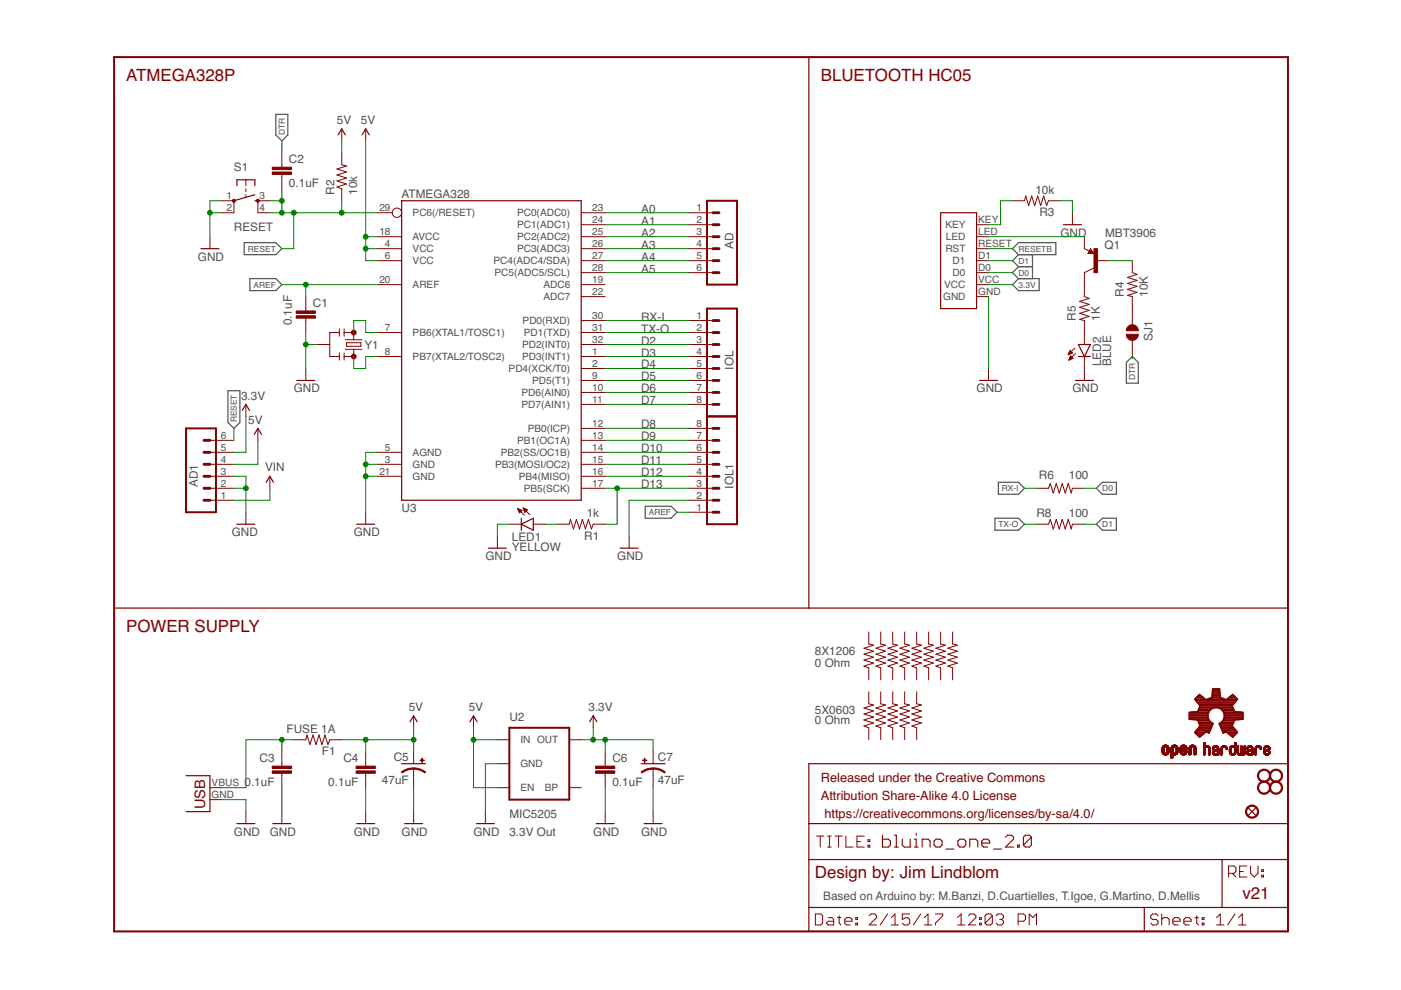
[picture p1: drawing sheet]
<svg xmlns="http://www.w3.org/2000/svg" width="297mm" height="210mm" viewBox="0 0 297 210" stroke-linecap="round" stroke-linejoin="round" font-family="sans-serif">
<g fill="none" stroke="#505050" stroke-width=".25">
<path d="M58.5 24.2h2.5v4.4l-1.2 1.3-1.3-1.3zM51.8 51.5h6.7l1.3 1.2-1.3 1.3h-6.7zM53 59.1h5.5l1.3 1.2-1.3 1.3h-5.5zM214.7 52.7l1.2-1.2h8v2.5h-8zM215.9 56.5l-1.2 1.3 1.2 1.3M215.9 56.5h3M215.9 54l-1.2 1.3 1.2 1.2M218.9 54v5.1M214.7 60.3l1.2-1.2h4.4v2.5h-4.4zM240.1 75.6l1.2 1.3v4.3h-2.5v-4.3zM48.3 82.8h2.6v6.8l-1.3 1.2-1.3-1.2zM136.8 107.3h5.5l1.3 1.3-1.3 1.3h-5.5z"/>
<path d="M210.9 109.9h5l1.3 1.2-1.3 1.3h-5zM211.7 102.3h4.2l1.3 1.2-1.3 1.3h-4.2zM232.5 103.5l1.2-1.2h3v2.5h-3zM232.5 111.1l1.2-1.2h3v2.5h-3z"/>
</g>
<g fill="none" stroke="#800000" stroke-width=".25">
<path d="M171.5 12.1v116.8M50.2 39.4v-1.3h3.8v1.3M71.7 28.6l.8-1.3 .7 1.3M76.8 28.6l.7-1.3 .8 1.3M42.6 52.7h3.8M54 42.6h.7M54 41.3l-4.4 1.3M85.2 42.6h38v63.5h-38zM199.4 45.1h7.7v20.3h-7.7zM225.5 47.6h3.8M228.6 73h2.6l-1.3 2.6zM228.6 75.6h2.6"/>
<path d="M51.4 87l.7-1.3 .8 1.3M53.9 92.1l.8-1.3 .7 1.3M62.9 80.7h3.8M207.7 80.7h3.8M228 80.7h3.8M50.2 111.1h3.8M56.5 102.3l.7-1.3 .8 1.3M75.6 111.1h3.8M103.5 116.2h3.9M110.5 111.1l2.6-1.2v2.5zM110.5 109.9v2.5M131.5 116.2h3.8"/>
<path d="M24.2 128.9h248.9M86.9 153l.8-1.2 .8 1.2M99.6 153l.8-1.2 .8 1.2M125 153l.8-1.2 .7 1.2M39.4 164.5h5.1v7.6h-5.1M50.2 174.6h3.8M57.8 174.6h3.9M75.6 174.6h3.8M85.2 161.9h5M85.8 174.6h3.8M101 174.6h3.8M126.4 174.6h3.8"/>
<path d="M135.9 161.9h5.1M136.6 174.6h3.8M171.5 161.9h101.6v35.6h-101.6zM171.5 174.6h101.6M264.7 171.3l1.5 1.5M266.2 171.3l-1.5 1.5M171.5 182.2h101.6M171.5 192.4h101.6M242.6 192.4v5.1M259.1 182.2v10.2"/>
</g>
<path d="M24.2 12.1h248.9v185.4h-248.9zM149.9 42.6h6.4v17.7h-6.4zM149.9 65.4h6.4v45.7h-6.4zM39.4 90.8h6.4v17.8h-6.4zM149.9 88.3h6.4M108 154.3h12.7v15.2h-12.7z" fill="none" stroke="#800000" stroke-width=".42"/>
<g fill="none" stroke="#800000" stroke-width=".61">
<path d="M151.2 50.2h1.2M151.2 47.6h1.2M151.2 45.1h1.2M151.2 55.3h1.2M151.2 52.7h1.2M151.2 57.8h1.2M151.2 73h1.2M151.2 70.5h1.2M151.2 68h1.2M151.2 78.1h1.2M151.2 75.6h1.2M43.2 95.9h1.3"/>
<path d="M43.2 98.4h1.3M43.2 93.4h1.3M151.2 80.7h1.2M151.2 83.2h1.2M151.2 85.7h1.2M151.2 95.9h1.2M151.2 98.4h1.2M151.2 93.4h1.2M151.2 90.8h1.2M43.2 101h1.3M43.2 103.5h1.3M43.2 106.1h1.3"/>
<path d="M151.2 101h1.2M151.2 103.5h1.2M151.2 106.1h1.2M151.2 108.6h1.2"/>
</g>
<g fill="none" stroke="#800000" stroke-width=".21">
<path d="M52.1 38.1v1.3M59.8 32.4v3.1M59.8 37v3M72.5 32.4v2.5l1 .3-2.1 .6 2.1 .7-2.1 .6 2.1 .6-2.1 .7 2.1 .6-2.1 .6 1.1 .4v2.6M72.5 27.3v2.6M77.5 27.3v2.6M44.5 50.2v2.5M47.1 42.6h2.5v2.5h-2.5M52.1 40v.7M52.1 41.3v.6M57.2 42.6h-2.5v2.5h2.5M80.1 45.1h3.1"/>
<path d="M80.1 50.2h5.1M80.1 52.7h5.1M80.1 55.3h5.1M123.2 45.1h5.1M123.2 47.6h5.1M123.2 50.2h5.1M123.2 52.7h5.1M123.2 55.3h5.1M123.2 57.8h5.1M146.1 45.1h5.1M146.1 47.6h5.1M146.1 50.2h5.1"/>
<path d="M146.1 52.7h5.1M146.1 55.3h5.1M146.1 57.8h5.1M207.1 47.6h2.5M207.1 50.2h2.5M207.1 52.7h2.5M207.1 55.3h2.5M207.1 57.8h2.5M214.7 42.6h2.5l.3-1 .6 2 .6-2 .7 2 .6-2 .6 2 .7-2 .6 2 .4-1h2.5M227.4 45.1v2.5M229.9 50.2v2.5l2 1M231.2 52.7l.7 1h-1.2z"/>
<path d="M231.2 53l-.3 .6M231.3 53.1l-.2 .5M231.4 53.2l-.2 .4M231.5 53.4l-.1 .2M231.6 53.5v.1M231.9 56.8l-2 1v5.1l1 .4-2 .6 2 .6-2 .7 2 .6-2 .6 2 .7-2 .6 1 .3v5M232.5 55.3h2.5M240.1 55.3v2.5l1 .4-2 .6 2 .7-2 .6 2 .6-2 .7 2 .6-2 .6 1 .3v6M64.8 62.9v3M64.8 67.5v3M64.8 78.1v2.6M67.4 73h2.5"/>
<path d="M71.9 70.5h-2v5.1h2M71.9 69.7v1.6M71.9 74.8v1.5M73 70.5h2v1.5M73 69.7v1.6M73 74.8v1.5M73.2 74.1h3.6M73.2 72h3.6M73.5 72.7h3v.7h-3zM75 74.1v1.5h-2M80.1 70.5h5.1M80.1 75.6h5.1"/>
<path d="M80.1 60.3h5.1M123.2 68h5.1M123.2 70.5h5.1M123.2 73h5.1M123.2 75.6h5.1M123.2 78.1h5.1M123.2 60.3h5.1M123.2 62.9h5.1M146.1 68h5.1M146.1 70.5h5.1M146.1 73h5.1M146.1 75.6h5.1"/>
<path d="M146.1 78.1h5.1M207.1 60.3h2.5M207.1 62.9h2.5M209.6 78.1v2.6M226.5 75.2h.1M226.5 75.1h.3M226.6 74.9h.5M226.7 74.8h.7M226.7 76.3h.1M226.7 74.7h.5M226.7 76.1h.4M226.7 76h.7"/>
<path d="M226.8 74.6h.3M226.8 74.4h.2M226.8 75.9h.6M226.8 75.8h.5M226.9 74.3l-.4 .9M226.9 74.3l.5 .5-.9 .4M226.9 74.3h.1M226.9 75.6h.3M226.9 75.5h.2M227 75.5l.5 .5-.9 .3zM227.9 73.8l-1.4 1.4M228 75l-1.4 1.3"/>
<path d="M229.9 75.6v5.1M240.1 72.2v3.4M44.5 98.4h5.1M44.5 95.9h5.1M44.5 93.4h5.1M52.1 85.7v2.6M54.7 90.8v2.6M80.1 98.4h5.1M80.1 95.9h5.1M123.2 80.7h5.1M123.2 83.2h5.1M123.2 85.7h5.1"/>
<path d="M123.2 98.4h5.1M123.2 95.9h5.1M123.2 93.4h5.1M123.2 90.8h5.1M146.1 80.7h5.1M146.1 83.2h5.1M146.1 85.7h5.1M146.1 98.4h5.1M146.1 95.9h5.1M146.1 93.4h5.1M146.1 90.8h5.1M44.5 103.5h5.1"/>
<path d="M44.5 101h5.1M44.5 106.1h5.1M52.1 108.6v2.5M57.2 101v2.5M77.5 108.6v2.5M80.1 101h5.1M105.5 113.7v2.5M108 111.1h2.5M109.8 107.8l1.4 1.4M109.8 107.8l.9 .4M109.8 107.8l.4 .9M109.8 107.9h.1"/>
<path d="M109.8 108h.3M109.9 108.1h.5M109.9 108.2h.8M110 108.4h.6M110 108.5h.4M110.1 108.6h.2M110.2 108.7h.1M110.7 108.2l-.5 .5M110.9 107.7l1.4 1.4M110.9 107.7l.9 .4M110.9 107.7l.4 .9M110.9 107.7h.1"/>
<path d="M111 107.9h.3M111 108h.5M111.1 108.1h.7M111.1 108.2h.6M111.2 108.4h.4M111.3 108.5h.1M111.3 108.6h.1M111.8 108.1l-.5 .5M113.1 111.1h2.5M118.2 111.1h2.5l.2-1 .7 2.1 .6-2.1 .7 2.1 .6-2.1 .6 2.1 .7-2.1 .6 2.1 .4-1.1h2.5M123.2 103.5h5.1M123.2 101h5.1"/>
<path d="M133.4 113.7v2.5M146.1 103.5h5.1M146.1 101h5.1M146.1 108.6h5.1M146.1 106.1h5.1M219.8 111.1h2.5l.4-1 .6 2.1 .6-2.1 .7 2.1 .6-2.1 .6 2.1 .7-2.1 .6 2.1 .3-1.1h2.5M219.8 103.5h2.5l.4-1 .6 2 .6-2 .7 2 .6-2 .6 2 .7-2 .6 2 .3-1h2.5M184.2 134v2.5l1 .3-2 .6 2 .7-2 .6 2 .6-2 .7 2 .6-2 .6 1 .4v2.5M186.7 134v2.5l1 .3-2 .6 2 .7-2 .6 2 .6-2 .7 2 .6-2 .6 1 .4v2.5M189.3 134v2.5l1 .3-2 .6 2 .7-2 .6 2 .6-2 .7 2 .6-2 .6 1 .4v2.5M191.8 134v2.5l1 .3-2 .6 2 .7-2 .6 2 .6-2 .7 2 .6-2 .6 1 .4v2.5M194.4 134v2.5l1 .3-2.1 .6 2.1 .7-2.1 .6 2.1 .6-2.1 .7 2.1 .6-2.1 .6 1.1 .4v2.5"/>
<path d="M196.9 134v2.5l1 .3-2 .6 2 .7-2 .6 2 .6-2 .7 2 .6-2 .6 1 .4v2.5M199.4 134v2.5l1 .3-2 .6 2 .7-2 .6 2 .6-2 .7 2 .6-2 .6 1 .4v2.5M202 134v2.5l1 .3-2 .6 2 .7-2 .6 2 .6-2 .7 2 .6-2 .6 1 .4v2.5M59.8 159.4v3M62.3 156.8h2.5l.3-1 .6 2.1 .7-2.1 .6 2.1 .6-2.1 .7 2.1 .6-2.1 .6 2.1 .4-1.1h2.6M77.5 159.4v3M87.7 151.8v2.5M87.7 159.4v2.5M100.4 151.8v2.5M105.5 156.8h2.5M120.7 156.8h2.5M125.8 151.8v2.5"/>
<path d="M128.3 159.4v3M138.5 159.4v2.5M184.2 146.7v2.5l1 .3-2 .6 2 .6-2 .7 2 .6-2 .7 2 .6-2 .6 1 .4v2.5M186.7 146.7v2.5l1 .3-2 .6 2 .6-2 .7 2 .6-2 .7 2 .6-2 .6 1 .4v2.5M189.3 146.7v2.5l1 .3-2 .6 2 .6-2 .7 2 .6-2 .7 2 .6-2 .6 1 .4v2.5M191.8 146.7v2.5l1 .3-2 .6 2 .6-2 .7 2 .6-2 .7 2 .6-2 .6 1 .4v2.5M194.4 146.7v2.5l1 .3-2.1 .6 2.1 .6-2.1 .7 2.1 .6-2.1 .7 2.1 .6-2.1 .6 1.1 .4v2.5M246.4 159.4h.4M246.4 159.3h.4M246.4 159.2h.4M246.4 159.1h.4M246.4 159h.4"/>
<path d="M246.4 158.9h.4M246.4 158.8h.4M246.4 158.7h.4M246.4 159.6h.5M246.4 159.5l.4 .1M246.4 159.5h.4M246.4 158.6h.4M246.4 158.5h.4M246.4 159.6l.6 .1M246.4 159.7h1.4M246.5 158.3h1.3M246.5 158.3h1.2"/>
<path d="M246.5 159.8h1.2M246.5 158.2h1.2M246.5 159.9h1.2M246.6 159.9h1M246.6 158.2h1M246.6 158.1h1M246.7 160h.8M246.7 158.1h.8M246.8 158h.7M246.8 158.6h-.4M246.8 158.5h-.4M246.9 158.4l-.5 .1"/>
<path d="M247 158h.3M247 158.4h-.6M247.2 158.4h.6M247.2 159.7h.6M247.3 158.4l.5 .1M247.3 159.6h.5M247.4 159.6h.4M247.4 158.5h.4M247.4 159.4h.4M247.4 159.3h.4M247.4 159.2h.4M247.4 159.1h.4"/>
<path d="M247.4 159h.4M247.4 158.9h.4M247.4 158.8h.4M247.4 158.7h.4M247.4 158.6h.4M247.8 159.7l-1.3 .1M247.8 159.5h-.4M248.3 159.7h1.4M248.3 159.6l.6 .1M248.3 159.6h.5M248.3 159.5h.5M248.3 159.5h.4"/>
<path d="M248.3 159.4h.4M248.3 159.3h.4M248.3 159.2h.4M248.3 159.1h.4M248.3 159h.4M248.3 158.9h.4M248.3 158.8h.4M248.3 158.7h.4M248.3 158.6h.4M248.4 158.3h1.3M248.4 158.3h1.2M248.5 158.2h1.1"/>
<path d="M248.5 158.2h1M248.5 158.1h1M248.6 158.1h.8M248.7 158h.7M248.8 158.5h-.5M248.9 158.4l-.6 .1M248.9 158h.3M248.9 158.4h-.5M249.1 158.4h.6M249.2 159.7h.5M249.2 158.4l.5 .1M249.3 158.5h.4"/>
<path d="M249.3 158.5l.5 .1M249.3 158.6h.5M249.4 159.4h.4M249.4 158.6h.4M249.4 159.3h.4M249.4 159.2h.4M249.4 159.1h.4M249.4 159h.4M249.4 158.9h.4M249.4 158.8h.4M249.4 158.7h.4M249.4 160h-1.1"/>
<path d="M249.5 159.9h-1.2M249.6 159.9h-1.3M249.6 159.8h-1.3M249.7 159.6h-.4M249.7 159.5l-.4 .1M249.8 159.5h-.5M250.2 159.5h.4M250.2 159.4h.4M250.2 158.9h1.5M250.2 158.8l.4 .1M250.2 158.8h.4M250.2 158.7h.4"/>
<path d="M250.2 158.6h.4M250.2 159.6l.6 .1M250.2 159.6h.5M250.2 159.5h.5M250.3 159.7h1.3M250.3 158.3h1.3M250.3 159.8h1.2M250.4 158.2h1.1M250.4 159.9h1.1M250.4 159.9h1M250.5 158.1h.9M250.5 160h.9"/>
<path d="M250.5 160h.8M250.5 158.1h.8M250.6 158h.7M250.6 158.6l-.4 .1M250.7 159.4h-.5M250.7 158.5h-.5M250.7 159.3h-.5M250.7 158.9h1M250.8 158.4l-.6 .1M250.8 158h.3M250.8 158.4h-.5M250.9 159.3h-.7"/>
<path d="M250.9 158.8h.8M251 159.2h-.8M251 158.8h.7M251 158.4h.6M251.1 159.7h.5M251.1 158.7h.6M251.1 158.4h.5M251.1 159.2h-.9M251.2 159.6h.4M251.2 158.5h.5M251.2 159.1h-1M251.2 158.6h.5"/>
<path d="M251.2 159.5h.5M251.3 159.4h.4M251.3 159.3h.4M251.3 159l-1.1 .1M251.4 159.2h.3M251.4 159h-1.2M251.5 159.2h.1M251.6 158.9l-1.4 .1M251.7 159.5l-.5 .1M252.1 159.9h.4M252.1 159.8h.4M252.1 159.7h.4"/>
<path d="M252.1 159.6h.4M252.1 159.5h.4M252.1 159.4h.4M252.1 159.3h.4M252.1 159.2h.4M252.1 159.1h.4M252.1 159h.4M252.1 158.9h.4M252.1 158.8h.4M252.1 158.7h.4M252.1 158.6h.4M252.1 158.5h.5"/>
<path d="M252.2 158.3h1.3M252.3 158.2h1.1M252.4 158.1h.9M252.4 160h-.3M252.5 158.1h.7M252.5 160h-.4M252.5 158h.7M252.6 158.5l-.5 .1M252.7 158.4l-.5 .1M252.7 158h.3M252.8 158.4h-.6M253 158.4h.5"/>
<path d="M253.1 158.5h.5M253.2 158.6h.4M253.2 159.9h.4M253.2 159.8h.4M253.2 159.7h.4M253.2 159.6h.4M253.2 159.5h.4M253.2 159.4h.4M253.2 159.3h.4M253.2 159.2h.4M253.2 159.1h.4M253.2 159h.4"/>
<path d="M253.2 158.9h.4M253.2 158.8h.4M253.2 158.7h.4M253.5 160h-.3M253.6 160h-.4M253.6 159.9h-.4M255.2 157.6h.3M255.2 160h.3M255.2 159.9h.3M255.2 159.8h.3M255.2 159.7h.3M255.2 159.6h.3"/>
<path d="M255.2 159.5h.3M255.2 159.4h.3M255.2 159.3h.3M255.2 159.2h.3M255.2 159.1h.3M255.2 159h.3M255.2 158.9h.3M255.2 158.8h.3M255.2 158.7h.3M255.2 158.6h.3M255.2 158.6h.4M255.2 158.4h1.3"/>
<path d="M255.2 158.3h1.3M255.2 158.3h1.2M255.2 158.2h1.1M255.2 158.2h1M255.2 158.1h.3M255.2 158h.3M255.2 157.9h.3M255.2 157.8h.3M255.2 157.7h.3M255.2 157.5h.3M255.3 157.5h.2M255.4 157.4h.1"/>
<path d="M255.5 160h-.3M255.5 159.9h-.3M255.5 158.7h-.3M255.6 158.5h-.4M255.7 158.5h-.5M255.7 158.1h.5M255.8 158.4l-.6 .1M256 158.4l.5 .1M256.2 158.5h.4M256.2 158.6h.4M256.3 158.6h.3M256.3 158.7h.3"/>
<path d="M256.3 160h.3M256.3 159.9h.3M256.3 159.8h.3M256.3 159.7h.3M256.3 159.6h.3M256.3 159.5h.3M256.3 159.4h.3M256.3 159.3h.3M256.3 159.2h.3M256.3 159.1h.3M256.3 159h.3M256.3 158.9h.3"/>
<path d="M256.3 158.8h.3M256.6 160h-.3M257 159.6l.4 .1M257 159.6h.3M257 158.8h.3M257 158.7h.3M257.1 159.8h.5M257.1 159.7l.3 .1M257.1 159.7h.3M257.1 159.4h.3M257.1 158.9h.1M257.1 158.6h.3"/>
<path d="M257.1 159.9h.8M257.2 159.9h.7M257.2 158.4h1.1M257.2 160h.8M257.2 158.3h1.1M257.3 160h.7M257.3 158.3h.9M257.3 158.8l-.3 .1M257.3 159.1h1.1M257.3 158.2h.8M257.3 159.5l-.3 .1M257.3 158.7h-.2"/>
<path d="M257.4 159.5h-.4M257.4 158.6h-.3M257.4 158.2h.6M257.4 159.1h1M257.5 158.5h-.4M257.5 158.1h.5M257.5 159.4h-.4M257.6 159h.8M257.6 159.3h-.5M257.6 158.4l-.5 .1M257.7 159.8h.2M257.7 159h.7"/>
<path d="M257.8 159.3h-.7M257.8 158.9h.6M257.8 158.4h.5M257.9 159.2h-.7M257.9 158.9h.5M258 158.5h.3M258 158.5l.4 .1M258.1 158.8h.3M258.1 158.6h.3M258.1 160h.3M258.1 159.9h.3M258.1 159.8h.3"/>
<path d="M258.1 159.7h.3M258.1 159.6h.3M258.1 159.5h.3M258.1 159.4h.3M258.1 159.3h.3M258.1 159.2h.3M258.1 158.7h.3M258.4 160h-.3M258.4 159.2h-1.2M258.9 160h.2M258.9 159.9h.3M258.9 159.8h.3"/>
<path d="M258.9 159.7h.3M258.9 159.6h.3M258.9 159.5h.3M258.9 159.4h.3M258.9 159.3h.3M258.9 159.2h.3M258.9 159.1h.3M258.9 159h.3M258.9 158.9h.3M258.9 158.8h.3M258.9 158.7h.3M258.9 158.6h.3"/>
<path d="M258.9 158.5h.4M259 158.4h1.1M259 158.3h1.1M259.1 158.3h.9M259.1 160h-.2M259.1 158.2h.9M259.2 158.6l-.3 .1M259.2 158.2h.7M259.3 158.5l-.4 .1M259.3 158.1h.5M259.4 158.4l-.5 .1M259.6 158.4l.5 .1"/>
<path d="M259.8 158.5h.4M259.9 158.6h.3M259.9 158.7h.3M259.9 158.8h.2M260.2 158.8h-.3M260.6 159.4h.4M260.6 159.3h.4M260.6 159.2h.4M260.6 159.1h.4M260.6 159h.4M260.6 158.9h.4M260.6 158.8h.4"/>
<path d="M260.7 159.5h.3M260.7 158.7h.3M260.7 159.6h.3M260.7 159.7h.4M260.8 159.8h.5M260.8 159.9h1.1M260.8 158.3h1.2M260.9 158.3h1.1M260.9 160h.9M260.9 158.2h1.1M261 158.6h-.3M261 158.2h1"/>
<path d="M261.1 158.5l-.4 .1M261.1 158.1h.5M261.1 158.5h-.4M261.3 158.4l-.5 .1M261.5 158.4h.5M261.6 158.5h.4M261.6 159.7h.4M261.7 158.6h.3M261.7 159.6h.3M261.7 159.5h.3M261.7 159.4h.3M261.7 159.3h.3"/>
<path d="M261.7 159.2h.3M261.7 159.1h.3M261.7 159h.3M261.7 158.9h.3M261.7 158.8h.3M261.7 158.7h.3M261.7 158.1h.3M261.7 158h.3M261.7 157.9h.3M261.7 157.8h.3M261.7 157.7h.3M261.7 157.6h.3"/>
<path d="M261.7 157.5h.3M261.8 157.5h.2M261.9 159.9h-1.1M261.9 157.4h.1M262 159.8h-.6M262 159.7l-.4 .1M262 159.6l-.3 .1M262 158.4h-1.2M262.3 159.6h.3M262.3 159.5h.3M262.3 159.4h.3M262.3 159.3h.3"/>
<path d="M262.3 159.2h.3M262.3 159.1h.3M262.3 159h.3M262.3 158.9h.3M262.3 158.8h.3M262.3 158.7h.3M262.3 158.6h.3M262.3 158.5h.3M262.3 158.4h.3M262.3 158.3h.3M262.3 159.8h1.7M262.3 159.7h.4"/>
<path d="M262.3 159.6l.3 .1M262.3 158.2h.3M262.4 159.9h1.6M262.4 159.9h1.5M262.4 160h1.5M262.4 158.2h.2M262.5 160h1.4M262.5 158.1h.1M263 159.8h.4M263 159.7h.4M263 159.6l.3 .1M263 159.6h.3"/>
<path d="M263 159.5h.3M263 159.4h.3M263 159.3h.3M263 159.2h.3M263 159.1h.3M263 159h.3M263 158.9h.3M263 158.8h.3M263 158.7h.3M263 158.6h.3M263 158.5h.3M263 158.4h.3"/>
<path d="M263 158.3h.3M263 158.2h.3M263.1 158.2h.2M263.2 158.1h.1M263.7 159.7h.3M263.7 159.6h.3M263.7 159.5h.3M263.7 159.4h.3M263.7 159.3h.3M263.7 159.2h.3M263.7 159.1h.3M263.7 159h.3"/>
<path d="M263.7 158.9h.3M263.7 158.8h.3M263.7 158.7h.3M263.7 158.6h.3M263.7 158.5h.3M263.7 158.4h.3M263.7 158.3h.3M263.7 158.2h.3M263.8 158.2h.2M263.9 158.1h.1M264.3 159.7h.3M264.3 159.6h.3"/>
<path d="M264.3 159.5h.3M264.3 159.7l.4 .1M264.3 158.9h.1M264.3 158.8h.3M264.3 158.7h.3M264.3 159.8h.8M264.4 159.9h.8M264.5 160h.7M264.5 158.3h1M264.5 158.8l-.2 .1M264.6 158.2h.8M264.6 158.7h-.3"/>
<path d="M264.6 159.5h-.3M264.6 158.6h-.3M264.7 158.2h.6M264.7 159.4h-.4M264.7 159.1h.9M264.7 158.5l-.3 .1M264.7 158.1h.5M264.8 158.5h-.4M264.8 159.4h-.5M264.8 159h.8M264.9 159.3h-.5M264.9 158.4l-.5 .1"/>
<path d="M264.9 159h.7M265 159.3h-.6M265.1 158.9h.5M265.1 158.4l.5 .1M265.1 159.2h-.7M265.2 158.9h.4M265.2 158.5h.4M265.3 158.5h.3M265.3 159.2h-.8M265.3 158.6h.3M265.3 158.8h.3M265.3 159.2h.3"/>
<path d="M265.4 158.8h.2M265.4 158.7h.2M265.4 160h.2M265.4 159.9h.2M265.4 159.8h.2M265.4 159.7h.2M265.4 159.6h.2M265.4 159.5h.2M265.4 159.4h.2M265.4 159.3h.2M265.4 159.2h.2M265.5 158.4h-1.1"/>
<path d="M265.6 160h-.2M265.6 159.1h-1M266.1 160h.3M266.1 159.9h.3M266.1 159.8h.3M266.1 159.7h.3M266.1 159.6h.3M266.1 159.5h.3M266.1 159.4h.3M266.1 159.3h.3M266.1 159.2h.3M266.1 159.1h.3"/>
<path d="M266.1 159h.3M266.1 158.9h.3M266.1 158.8h.3M266.1 158.7h.3M266.2 158.4h1.2M266.3 158.3h1M266.4 158.2h.8M266.4 160h-.3M266.4 158.6l-.3 .1M266.5 158.6h-.4M266.5 158.2h.6M266.5 158.5h-.4"/>
<path d="M266.5 158.1h.6M266.6 158.5h-.4M266.7 158.4l-.5 .1M266.9 158.4l.5 .1M267 158.5h.4M267.1 158.5h.3M267.1 158.6h.4M267.2 158.7h.3M267.2 158.6h.3M267.2 158.8h.2M267.4 158.8l-.2 .1M267.9 159.6l.4 .1"/>
<path d="M267.9 159.6h.4M267.9 159.5l.3 .1M267.9 159.5h.3M267.9 159.4h.4M267.9 159h1.2M267.9 159h.3M267.9 158.9h.3M267.9 158.8h.3M267.9 158.7h.3M267.9 158.6h.3M267.9 159.7h.4M268 159.7l.4 .1"/>
<path d="M268 159.8h.6M268 158.4h1.2M268.1 159.9h1.1M268.1 159.9h1M268.1 158.3h1.1M268.1 158.3h1M268.1 160h.9M268.2 160h.8M268.2 158.2h.8M268.3 158.6h-.4M268.3 158.2h.6M268.3 158.5l-.4 .1"/>
<path d="M268.4 158.1h.4M268.4 159.4h-.5M268.4 158.5h-.4M268.5 159.3h-.6M268.5 158.4l-.5 .1M268.6 159.3h-.7M268.6 158.9h.7M268.7 159.2h-.8M268.7 158.4l.5 .1M268.7 158.9h.6M268.8 159.7h.4M268.8 159.2h-.9"/>
<path d="M268.8 158.5h.4M268.9 158.8h.4M268.9 158.5h.4M268.9 159.6h.4M268.9 159.1h-1M268.9 158.6h.4M269 158.8h.3M269 158.6h.3M269 159.6h.3M269 158.7h.3M269 159.5h.3M269 159.4h.3"/>
<path d="M269.2 159.3h.1M269.2 159.8h-.5M269.2 159h-.8M269.3 159.7h-.4M269.3 159h-.8M44.5 167h2.6M44.5 169.5h2.6M52.1 172.1v2.5M59.8 164v3M59.8 172.1v2.5M77.5 164v3M77.5 172.1v2.5"/>
<path d="M87.7 162.9v4.1M87.7 172.1v2.5M102.9 172.1v2.5M105.5 161.9h2.5M105.5 167h2.5M120.7 167h2.5M128.3 164v3M128.3 172.1v2.5M138.5 162.9v4.1M138.5 172.1v2.5M173.1 177.3h1.6M173.9 177.3v2.3"/>
<path d="M175.5 177.3h.7M175.5 179.6h.7M175.9 177.3v2.3M177 177.3h1.6M177.8 177.3v2.3M179.3 177.3v2.3h1.6M181.7 178.4h.8M183.3 177.3h-1.6v2.3h1.6M184 179.2h.4v.4h-.4zM184 178.1h.4v.3h-.4zM246.9 160.1h.4M247 160.1h.2"/>
<path d="M248.3 160.6h.4M248.3 160.5h.4M248.3 160.4h.4M248.3 160.3h.4M248.3 160.2h.4M248.3 160.1h.4M248.5 160.7l-.2 .1M248.6 160.7h-.3M248.7 160.6l-.4 .1M248.8 160.1h.4M248.9 160.1h.2M250.7 160.1h.4"/>
<path d="M250.8 160.1h.2M252.2 160.1h.1M253.2 160.1h.1M255.2 160.1h.2M255.2 160.1h.1M256.3 160.1h.1M256.3 160.1h.2M257.4 160.1h.5M257.6 160.1h.1M258.1 160.1h.2M258.1 160.1h.1M258.9 160.1h.1"/>
<path d="M259 160.1h-.1M261.1 160.1h.6M261.1 160.1h.5M261.3 160.1h.1M262.6 160.1h.5M262.6 160.1h.4M262.8 160.1h.1M263.2 160.1h.6M263.3 160.1h.4M264.6 160.1h.6M264.7 160.1h.4M265.4 160.1h.1"/>
<path d="M265.5 160.1h-.1M266.1 160.1h.2M266.1 160.1h.1M268.3 160.1h.6M268.4 160.1h.4M268.6 160.1h.1M172.9 193.8h1.1l.4 .4v1.5l-.4 .4h-1.1zM175.6 194.6h.8l.4 .3v1.2h-1.2l-.4-.4 .4-.4h1.2M177.5 194.6h.8M177.9 194.2v1.5l.4 .4M179.1 195.3h1.6v-.4l-.4-.3h-.8l-.4 .3v.8l.4 .4h.8M181.4 195.7h.4v.4h-.4z"/>
<path d="M181.4 194.6h.4v.3h-.4zM184.3 194.2l.4-.4h.8l.3 .4v.4l-1.5 1.5h1.5M188.2 193.8l-1.6 2.3M189 196.1h1.5M189 194.6l.8-.8v2.3M192.9 193.8h-1.6v1.1l.8-.3h.4l.4 .3v.8l-.4 .4h-.8l-.4-.4M195.2 193.8l-1.5 2.3M196 196.1h1.5M196 194.6l.8-.8v2.3M198.3 193.8h1.6v.4l-1.6 1.5v.4M203 196.1h1.6M203 194.6l.8-.8v2.3"/>
<path d="M205.3 194.2l.4-.4h.8l.4 .4v.4l-1.6 1.5h1.6M207.7 195.7h.4v.4h-.4zM207.7 194.6h.4v.3h-.4zM210.4 194.2v1.5l-.4 .4h-.8l-.3-.4M210.4 194.2l-.4-.4h-.8l-.3 .4v1.5M210.4 194.2l-1.5 1.5M211.2 194.2l.4-.4h.8l.3 .4v.4l-.3 .3M212 194.9h.4M212.4 194.9l.3 .4v.4l-.3 .4h-.8l-.4-.4M215.9 195.3h1.1l.4-.4v-.7l-.4-.4h-1.1v2.3M218.2 196.1v-2.3l.8 .8 .8-.8v2.3M245.5 194.2l-.3-.4h-.8l-.4 .4v.4l.4 .3h.8l.3 .4v.4l-.3 .4h-.8l-.4-.4"/>
<path d="M246.3 194.9l.4-.3h.8l.4 .3v1.2M246.3 193.8v2.3M248.6 195.3h1.6v-.4l-.4-.3h-.8l-.4 .3v.8l.4 .4h.8M251 195.3h1.5v-.4l-.3-.3h-.8l-.4 .3v.8l.4 .4h.8M253.3 194.6h.8M253.7 194.2v1.5l.4 .4M254.9 195.7h.4v.4h-.4zM254.9 194.6h.4v.3h-.4zM257.9 196.1h1.6M257.9 194.6l.8-.8v2.3M260.5 185.2h1.2l.3-.4v-.8l-.3-.4h-1.2v2.3M261.3 185.2l.7 .7"/>
<path d="M261.8 193.8l-1.5 2.3M262.6 196.1h1.6M262.6 194.6l.8-.8v2.3M262.8 184.8h.8M264.4 183.6h-1.6v2.3h1.6M265.2 183.6v1.6l.7 .7 .8-.7v-1.6M267.5 185.6h.4v.3h-.4zM267.5 184.4h.4v.4h-.4z"/>
<circle cx="84.2" cy="45.1" r=".99"/>
</g>
<g fill="#800000" stroke="#800000" stroke-width=".21">
<path d="M62.8 67h4.1v.5h-4.1z"/>
<path d="M62.8 65.9h4.1v.5h-4.1z"/>
<path d="M126.3 163.4h4v.6h-4z"/>
<path d="M126.3 162.4h4v.5h-4z"/>
<path d="M57.7 36.5h4.1v.5h-4.1z"/>
<path d="M57.7 35.5h4.1v.5h-4.1z"/>
<path d="M57.7 163.4h4.1v.6h-4.1z"/>
<path d="M57.7 162.4h4.1v.5h-4.1z"/>
<path d="M75.5 163.4h4.1v.6h-4.1z"/>
<path d="M75.5 162.4h4.1v.5h-4.1z"/>
<path d="M89 161.1h.9v.2h-.9z"/>
<path d="M89.4 160.8h.2v.8h-.2z"/>
<path d="M136.2 161.1h.9v.2h-.9z"/>
<path d="M136.6 160.8h.1v.8h-.1z"/>
<path d="M231.9 52.7h.8v5.1h-.8z"/>
</g>
<g fill="#800000" stroke="#800000" stroke-width=".21">
<path d="M269.5 163.5a1.4 1.4 0 0 1 2.2 .2 1.4 1.4 0 0 1-.8 2.1 1.4 1.4 0 0 1-1.8-1.3h.3a1.15 1.15 0 0 1 1.6-1.1 1.15 1.15 0 0 1 .3 1.9 1.15 1.15 0 0 1-1.9-.5v-.3h-.3z" fill-rule="evenodd"/>
<path d="M267 166.1a1.4 1.4 0 0 1 2.2 .2 1.4 1.4 0 0 1-.8 2.1 1.4 1.4 0 0 1-1.8-1.4h.2a1.15 1.15 0 0 1 1.7-1.1 1.15 1.15 0 0 1 .2 2 1.15 1.15 0 0 1-1.8-.6l-.1-.3h-.2z" fill-rule="evenodd"/>
<path d="M267 163.5a1.4 1.4 0 0 1 2.2 .2 1.4 1.4 0 0 1-.8 2.1 1.4 1.4 0 0 1-1.8-1.3h.2a1.15 1.15 0 0 1 1.7-1.1 1.15 1.15 0 0 1 .2 1.9 1.15 1.15 0 0 1-1.8-.5l-.1-.3h-.2z" fill-rule="evenodd"/>
<path d="M269.5 166.1a1.4 1.4 0 0 1 2.2 .2 1.4 1.4 0 0 1-.8 2.1 1.4 1.4 0 0 1-1.8-1.4h.3a1.15 1.15 0 0 1 1.6-1.1 1.15 1.15 0 0 1 .3 2 1.15 1.15 0 0 1-1.9-.6v-.3h-.3z" fill-rule="evenodd"/>
<path d="M85.1 163.7l1.2-.7 1.4-.2v.3l-1 .1-1.4 .7z" fill-rule="evenodd"/>
<path d="M87.7 162.8l1.3 .2 1.2 .7-.1 .2-.9-.5-1.5-.3z" fill-rule="evenodd"/>
<path d="M138.5 162.8l1.3 .2 1.3 .7-.2 .2-1.4-.7-1-.1z" fill-rule="evenodd"/>
<path d="M135.9 163.7l1.2-.7 1.4-.2v.3l-1.5 .3-.9 .5z" fill-rule="evenodd"/>
<path d="M238.8 70.9h2.5a1.27 1.27 0 0 1-1.2 1.3 1.27 1.27 0 0 1-1.3-1.3z" fill-rule="evenodd"/>
<path d="M239.2 69.2a1.27 1.27 0 0 1 1.4-.2 1.27 1.27 0 0 1 .7 1.1h-2.5l.1-.4z" fill-rule="evenodd"/>
<path d="M264.4 171.1a1.4 1.4 0 0 1 2.3 .3 1.4 1.4 0 0 1-.9 2 1.4 1.4 0 0 1-1.7-1.3h.2a1.15 1.15 0 0 1 1.6-1.1 1.15 1.15 0 0 1 .3 1.9 1.15 1.15 0 0 1-1.8-.5l-.1-.3h-.2z" fill-rule="evenodd"/>
<circle cx="49.6" cy="42.6" r=".33"/>
<circle cx="54.7" cy="42.6" r=".33"/>
<circle cx="75" cy="70.5" r=".51"/>
<circle cx="75" cy="75.6" r=".51"/>
</g>
<g fill="none" stroke="#800000" stroke-width=".38">
<path d="M252.2 152.5l1.8 .2 .3 .8M252.2 152.4h4M252.2 152.1h3.9M252.2 151.7h3.9M252.2 151.4h3.9M252.5 151h3.7M253.3 148.3l1.2 1.4-.5 1.2-1.8 .2v1.4M253.3 148.3h2.2M253.4 155.2h2.2M253.6 148.6h8.5M253.6 155.6h1.6M253.7 154.9h2.9"/>
<path d="M253.7 147.9h1.4M253.9 148.9h7.9M254 154.5h2.7M254 155.9h.7M254 152.8h2.4M254 147.6h.7M254.1 150.7h2.3M254.2 153.1h2.5M254.2 150.3h2.6M254.2 149.3h7.3M254.2 154.2h2.6M254.3 153.5h2.8"/>
<path d="M254.3 150h7M254.5 149.6h6.7M254.5 153.8h2.5M256 155.2h.4M256.1 151.8l.2 .8 .9 .8-.9 2-.5-.3-1.5 1.2-1-1 1.2-1.4-.2-.4M256.1 148.3h3.5M256.1 148.2l.9-.2 .2-1.9h1.3l.2 1.9 .8 .2M256.1 148.2l-.3 .2-1.5-1.1-1 1M257 147.9h1.7M257 147.6h1.7M257 147.2h1.7M257.1 146.9h1.5"/>
<path d="M257.1 146.5h1.5M257.1 146.2h1.5M257.7 150a1.81 1.81 0 0 0-1.6 1.8M258 150l.6 .1 .7 .6M258.6 153.5h2.8M258.7 153.8h2.5M258.8 154.2h2.7M258.9 150.3h2.6M259 154.5h2.7M259 153.1h2.5M259.1 154.9h2.9M259.3 150.7a1.81 1.81 0 0 1-.8 2.7l.9 2 .5-.3 1.5 1.2 .9-1-1.1-1.4 .2-.4"/>
<path d="M259.3 155.2h.4M259.3 150.7h2.3M259.3 152.8h2.3M259.5 151h3.7M259.5 152.4h4M259.5 148.2l.4 .2 1.5-1.1 .9 1M259.6 151.4h3.9M259.6 152.1h3.9M259.6 151.7h3.9M260.1 155.2h2.2M260.2 148.3h2.1M260.5 155.6h1.5"/>
<path d="M260.6 147.9h1.4M260.9 155.9h.8M261 147.6h.6M262.3 148.3l-1.1 1.4 .5 1.2 1.8 .2v1.4M263.5 152.5l-1.8 .2-.3 .8"/>
</g>
<g fill="none" stroke="#800000" stroke-width=".23">
<path d="M187.1 177.1v2.5h1.3l.4-.4v-.9l-.4-.4h-1.3M189.6 179.6h.9M189.6 177.1h.4v2.5M191.3 177.9v1.3l.4 .4h1.3v-1.7M193.8 179.6h.9M193.8 177.9h.4v1.7M194.2 176.7v.4M195.5 179.6v-1.7h1.3l.4 .4v1.3M198 178.3l.5-.4h.8l.4 .4v.9l-.4 .4h-.8l-.5-.4zM203.1 178.3l.4-.4h.8l.5 .4v.9l-.5 .4h-.8l-.4-.4zM205.6 179.6v-1.7h1.3l.4 .4v1.3M208.2 178.8h1.6v-.5l-.4-.4h-.8l-.4 .4v.9l.4 .4h.8"/>
<path d="M213.2 177.5l.4-.4h.9l.4 .4v.4l-1.7 1.7h1.7M215.7 179.2h.4v.4h-.4zM218.7 177.5v1.7l-.5 .4h-.8l-.4-.4M218.7 177.5l-.5-.4h-.8l-.4 .4v1.7M218.7 177.5l-1.7 1.7M200.6 180h1.6M210.7 180h1.6"/>
</g>
<g fill="none" stroke="#008000" stroke-width=".21">
<path d="M59.8 29.9v2.5M72.5 29.9v2.5M77.5 29.9v25.4h2.6M44.5 45.1h2.6M47.1 42.6h-2.6v7.6M57.2 45.1h22.9M57.2 42.6h2.6M59.8 40v5.1M62.3 45.1v7.6h-2.5M72.5 42.6v2.5M77.5 50.2h2.6M77.5 52.7h2.6"/>
<path d="M128.3 45.1h17.8M128.3 47.6h17.8M128.3 50.2h17.8M128.3 52.7h17.8M128.3 55.3h17.8M128.3 57.8h17.8M209.6 50.2h20.3M209.6 52.7h5.1M209.6 55.3h5.1M209.6 57.8h5.1M214.7 42.6h-2.6v5h-2.5M224.8 42.6h2.6v2.5"/>
<path d="M235 55.3h5.1M59.8 60.3h20.3M64.8 73h2.6M64.8 60.3v2.6M64.8 70.5v7.6M75 70.5v-2.5h2.5v2.5h2.6M75 75.6v2.5h2.5v-2.5h2.6M128.3 68h17.8M128.3 70.5h17.8M128.3 73h17.8M128.3 75.6h17.8M128.3 78.1h17.8"/>
<path d="M209.6 62.9v15.2M209.6 60.3h5.1M240.1 75.6v.5M49.6 90.8v2.6M52.1 88.3v7.6h-2.5M54.7 93.4v5h-5.1M77.5 98.4h2.6M80.1 95.9h-2.6v12.7M128.3 80.7h17.8M128.3 83.2h17.8M128.3 85.7h17.8M128.3 90.8h17.8"/>
<path d="M128.3 93.4h17.8M128.3 95.9h17.8M128.3 98.4h17.8M49.6 103.5h2.5M49.6 101h2.5v7.6M57.2 103.5v2.6h-7.6M77.5 101h2.6M108 111.1h-2.5v2.6M115.6 111.1h2.6M128.3 103.5h17.8M128.3 101h17.8M130.9 103.5v7.6h-2.6"/>
<path d="M143.6 108.6h2.5M146.1 106.1h-12.7v7.6M217.2 103.5h2.6M217.2 111.1h2.6M229.9 103.5h2.6M229.9 111.1h2.6M59.8 156.8v2.6M62.3 156.8h-10.2v10.2h-5M72.5 156.8h15.2M77.5 156.8v2.6M87.7 154.3v5.1M100.4 154.3v12.7h5.1"/>
<path d="M100.4 156.8h5.1M123.2 156.8h15.3v2.6M125.8 154.3v2.5M128.3 156.8v2.6M47.1 169.5h5v2.6M59.8 167v5.1M77.5 167v5.1M87.7 167v5.1M105.5 161.9h-2.6v10.2M128.3 167v5.1M138.5 167v5.1"/>
</g>
<g fill="#008000" stroke="#008000" stroke-width=".21">
<circle cx="130.9" cy="103.5" r=".51"/>
<circle cx="100.4" cy="156.8" r=".51"/>
<circle cx="77.5" cy="50.2" r=".51"/>
<circle cx="77.5" cy="52.7" r=".51"/>
<circle cx="77.5" cy="156.8" r=".51"/>
<circle cx="87.7" cy="156.8" r=".51"/>
<circle cx="52.1" cy="103.5" r=".51"/>
<circle cx="44.5" cy="45.1" r=".51"/>
<circle cx="64.8" cy="73" r=".51"/>
<circle cx="77.5" cy="101" r=".51"/>
<circle cx="77.5" cy="98.4" r=".51"/>
<circle cx="72.5" cy="45.1" r=".51"/>
<circle cx="59.8" cy="45.1" r=".51"/>
<circle cx="59.8" cy="42.6" r=".51"/>
<circle cx="62.3" cy="45.1" r=".51"/>
<circle cx="64.8" cy="60.3" r=".51"/>
<circle cx="128.3" cy="156.8" r=".51"/>
<circle cx="125.8" cy="156.8" r=".51"/>
<circle cx="59.8" cy="156.8" r=".51"/>
</g>
<g font-size="3.6" fill="#800000">
<text x="26.7" y="17.2">ATMEGA328P</text>
<text x="174" y="17.2">BLUETOOTH HC05</text>
<text x="26.7" y="134">POWER SUPPLY</text>
<text x="172.8" y="186.1">Design by: Jim Lindblom</text>
<text x="263.4" y="190.6">v21</text>
</g>
<text font-size="3.1" fill="#800000" x="43.5" y="171.6" transform="rotate(-90 43.5 171.6)">USB</text>
<g font-size="2.7" fill="#800000">
<text x="174" y="165.7">Released under the Creative Commons</text>
<text x="174" y="169.6">Attribution Share-Alike 4.0 License</text>
<text x="174.8" y="173.4">https://creativecommons.org/licenses/by-sa/4.0/</text>
</g>
<g font-size="2.5" fill="#505050">
<text x="71.4" y="26.3">5V</text>
<text x="76.5" y="26.3">5V</text>
<text x="61.3" y="34.6">C2</text>
<text x="49.6" y="36.2">S1</text>
<text x="61.3" y="39.7">0.1uF</text>
<text x="70.9" y="41.3" transform="rotate(-90 70.9 41.3)">R2</text>
<text x="75.7" y="41.3" transform="rotate(-90 75.7 41.3)">10k</text>
<text x="219.5" y="41">10k</text>
<text x="85.1" y="42.1">ATMEGA328</text>
<text x="135.9" y="45.1">A0</text>
<text x="135.9" y="47.7">A1</text>
<text x="220.4" y="45.8">R3</text>
<text x="49.6" y="48.9">RESET</text>
<text x="135.9" y="50.2">A2</text>
<text x="135.9" y="52.7">A3</text>
<text x="155.5" y="52.7" transform="rotate(-90 155.5 52.7)">AD</text>
<text x="224.8" y="50.2">GND</text>
<text x="234.2" y="52.7">Q1</text>
<text x="234.3" y="50.2">MBT3906</text>
<text x="42" y="55.3">GND</text>
<text x="135.9" y="55.3">A4</text>
<text x="135.9" y="57.8">A5</text>
<text x="66.4" y="65">C1</text>
<text x="238.3" y="62.9" transform="rotate(-90 238.3 62.9)">R4</text>
<text x="243.4" y="62.9" transform="rotate(-90 243.4 62.9)">10K</text>
<text x="61.9" y="69" transform="rotate(-90 61.9 69)">0.1uF</text>
<text x="135.9" y="68">RX-I</text>
<text x="135.9" y="70.5">TX-O</text>
<text x="228.1" y="68" transform="rotate(-90 228.1 68)">R5</text>
<text x="233.2" y="68" transform="rotate(-90 233.2 68)">1K</text>
<text x="77.3" y="74.1">Y1</text>
<text x="135.9" y="73">D2</text>
<text x="135.9" y="75.6">D3</text>
<text x="233.5" y="77.6" transform="rotate(-90 233.5 77.6)">LED2</text>
<text x="235.6" y="77.6" transform="rotate(-90 235.6 77.6)">BLUE</text>
<text x="244.4" y="72.3" transform="rotate(-90 244.4 72.3)">SJ1</text>
<text x="62.3" y="83.2">GND</text>
<text x="135.9" y="78.1">D4</text>
<text x="135.9" y="80.7">D5</text>
<text x="135.9" y="83.2">D6</text>
<text x="155.5" y="78.4" transform="rotate(-90 155.5 78.4)">IOL</text>
<text x="207" y="83.2">GND</text>
<text x="227.4" y="83.2">GND</text>
<text x="51.1" y="84.7">3.3V</text>
<text x="52.6" y="89.8">5V</text>
<text x="135.9" y="85.7">D7</text>
<text x="135.9" y="90.8">D8</text>
<text x="135.9" y="93.4">D9</text>
<text x="135.9" y="95.9">D10</text>
<text x="56.2" y="100">VIN</text>
<text x="135.9" y="98.4">D11</text>
<text x="135.9" y="101">D12</text>
<text x="220.3" y="101.5">R6</text>
<text x="226.6" y="101.5">100</text>
<text x="42" y="103.3" transform="rotate(-90 42 103.3)">AD1</text>
<text x="135.9" y="103.5">D13</text>
<text x="155.5" y="103.6" transform="rotate(-90 155.5 103.6)">IOL1</text>
<text x="49.1" y="113.7">GND</text>
<text x="75" y="113.7">GND</text>
<text x="85.1" y="108.6">U3</text>
<text x="124.4" y="109.6">1k</text>
<text x="219.7" y="109.6">R8</text>
<text x="226.6" y="109.6">100</text>
<text x="102.9" y="118.8">GND</text>
<text x="108.5" y="116.9">YELLOW</text>
<text x="108.5" y="114.7">LED1</text>
<text x="123.9" y="114.4">R1</text>
<text x="130.9" y="118.8">GND</text>
<text x="172.8" y="141.4">0 Ohm</text>
<text x="172.8" y="138.8">8X1206</text>
<text x="60.8" y="155.3">FUSE 1A</text>
<text x="86.7" y="150.8">5V</text>
<text x="99.4" y="150.8">5V</text>
<text x="108" y="152.8">U2</text>
<text x="124.8" y="150.8">3.3V</text>
<text x="172.8" y="153.6">0 Ohm</text>
<text x="172.8" y="151.3">5X0603</text>
<text x="55" y="161.6">C3</text>
<text x="68.3" y="160.1">F1</text>
<text x="72.8" y="161.6">C4</text>
<text x="83.5" y="161.3">C5</text>
<text x="129.8" y="161.6">C6</text>
<text x="139.5" y="161.3">C7</text>
<text x="51.8" y="166.6">0.1uF</text>
<text x="69.6" y="166.6">0.1uF</text>
<text x="81" y="166.1">47uF</text>
<text x="129.8" y="166.6">0.1uF</text>
<text x="139.5" y="166.1">47uF</text>
<text x="108" y="173.4">MIC5205</text>
<text x="49.6" y="177.2">GND</text>
<text x="57.2" y="177.2">GND</text>
<text x="75" y="177.2">GND</text>
<text x="85.1" y="177.2">GND</text>
<text x="100.4" y="177.2">GND</text>
<text x="108" y="177.2">3.3V Out</text>
<text x="125.8" y="177.2">GND</text>
<text x="135.9" y="177.2">GND</text>
<text x="174.5" y="190.9">Based on Arduino by: M.Banzi, D.Cuartielles, T.Igoe, G.Martino, D.Mellis</text>
</g>
<g font-size="2.1" fill="#505050">
<text x="48" y="42.2">1</text>
<text x="48" y="44.8">2</text>
<text x="55" y="42.2">3</text>
<text x="55" y="44.8">4</text>
<text x="80.4" y="44.8">29</text>
<text x="87.5" y="45.9">PC6(/RESET)</text>
<text x="109.6" y="45.9">PC0(ADC0)</text>
<text x="125.6" y="47.3">24</text>
<text x="125.6" y="44.8">23</text>
<text x="147.7" y="44.8">1</text>
<text x="147.7" y="47.3">2</text>
<text x="207.4" y="47.3">KEY</text>
<text x="80.4" y="49.8">18</text>
<text x="81.6" y="52.4">4</text>
<text x="87.5" y="53.5">VCC</text>
<text x="87.5" y="51">AVCC</text>
<text x="109.6" y="53.5">PC3(ADC3)</text>
<text x="109.6" y="51">PC2(ADC2)</text>
<text x="109.6" y="48.4">PC1(ADC1)</text>
<text x="125.6" y="52.4">26</text>
<text x="125.6" y="49.8">25</text>
<text x="147.7" y="49.8">3</text>
<text x="147.7" y="52.4">4</text>
<text x="200.4" y="53.5">RST</text>
<text x="200.4" y="48.4">KEY</text>
<text x="200.6" y="51">LED</text>
<text x="207.4" y="52.4">RESET</text>
<text x="207.4" y="49.8">LED</text>
<text x="80.4" y="60">20</text>
<text x="81.6" y="54.9">6</text>
<text x="87.5" y="56">VCC</text>
<text x="104.6" y="56">PC4(ADC4/SDA)</text>
<text x="104.9" y="58.6">PC5(ADC5/SCL)</text>
<text x="125.6" y="60">19</text>
<text x="125.6" y="57.5">28</text>
<text x="125.6" y="54.9">27</text>
<text x="147.7" y="54.9">5</text>
<text x="147.7" y="57.5">6</text>
<text x="202" y="58.6">D0</text>
<text x="202" y="56">D1</text>
<text x="207.4" y="60">VCC</text>
<text x="207.4" y="57.5">D0</text>
<text x="207.4" y="54.9">D1</text>
<text x="87.5" y="61.1">AREF</text>
<text x="115.2" y="63.7">ADC7</text>
<text x="115.2" y="61.1">ADC6</text>
<text x="125.6" y="62.5">22</text>
<text x="200" y="63.7">GND</text>
<text x="200.2" y="61.1">VCC</text>
<text x="207.4" y="62.5">GND</text>
<text x="81.6" y="70.2">7</text>
<text x="87.5" y="71.3">PB6(XTAL1/TOSC1)</text>
<text x="110.8" y="68.7">PD0(RXD)</text>
<text x="111" y="71.3">PD1(TXD)</text>
<text x="125.6" y="70.2">31</text>
<text x="125.6" y="67.6">30</text>
<text x="147.7" y="67.6">1</text>
<text x="147.7" y="70.2">2</text>
<text x="81.6" y="75.2">8</text>
<text x="87.5" y="76.3">PB7(XTAL2/TOSC2)</text>
<text x="110.7" y="76.3">PD3(INT1)</text>
<text x="110.7" y="73.8">PD2(INT0)</text>
<text x="125.6" y="77.8">2</text>
<text x="125.6" y="75.2">1</text>
<text x="125.6" y="72.7">32</text>
<text x="147.7" y="72.7">3</text>
<text x="147.7" y="75.2">4</text>
<text x="147.7" y="77.8">5</text>
<text x="107.8" y="78.9">PD4(XCK/T0)</text>
<text x="110.6" y="84">PD6(AIN0)</text>
<text x="112.8" y="81.4">PD5(T1)</text>
<text x="125.6" y="82.9">10</text>
<text x="125.6" y="80.3">9</text>
<text x="147.7" y="80.3">6</text>
<text x="147.7" y="82.9">7</text>
<text x="110.6" y="86.5">PD7(AIN1)</text>
<text x="125.6" y="85.4">11</text>
<text x="147.7" y="85.4">8</text>
<text x="46.8" y="95.5">5</text>
<text x="46.8" y="93">6</text>
<text x="81.6" y="95.5">5</text>
<text x="109.6" y="94.1">PB1(OC1A)</text>
<text x="111.9" y="91.6">PB0(ICP)</text>
<text x="125.6" y="95.5">14</text>
<text x="125.6" y="93">13</text>
<text x="125.6" y="90.5">12</text>
<text x="147.7" y="95.5">6</text>
<text x="147.7" y="93">7</text>
<text x="147.7" y="90.5">8</text>
<text x="46.8" y="100.6">3</text>
<text x="46.8" y="98.1">4</text>
<text x="80.4" y="100.6">21</text>
<text x="81.6" y="98.1">3</text>
<text x="87.5" y="99.2">GND</text>
<text x="87.5" y="101.7">GND</text>
<text x="87.5" y="96.7">AGND</text>
<text x="105" y="99.2">PB3(MOSI/OC2)</text>
<text x="106.2" y="96.7">PB2(SS/OC1B)</text>
<text x="110" y="101.7">PB4(MISO)</text>
<text x="125.6" y="100.6">16</text>
<text x="125.6" y="98.1">15</text>
<text x="147.7" y="100.6">4</text>
<text x="147.7" y="98.1">5</text>
<text x="46.8" y="105.7">1</text>
<text x="46.8" y="103.2">2</text>
<text x="111" y="104.3">PB5(SCK)</text>
<text x="125.6" y="103.2">17</text>
<text x="147.7" y="105.7">2</text>
<text x="147.7" y="103.2">3</text>
<text x="147.7" y="108.2">1</text>
<text x="110.3" y="157.6">IN OUT</text>
<text x="44.9" y="166.7">VBUS</text>
<text x="110.3" y="162.7">GND</text>
<text x="110.3" y="167.8">EN</text>
<text x="115.5" y="167.8">BP</text>
<text x="44.9" y="169.2">GND</text>
</g>
<g font-size="1.8" fill="#505050">
<text x="60.4" y="28.6" transform="rotate(-90 60.4 28.6)">DTR</text>
<text x="52.6" y="53.4">RESET</text>
<text x="215.9" y="53.4">RESETB</text>
<text x="215.9" y="58.4">D0</text>
<text x="215.9" y="55.9">D1</text>
<text x="53.7" y="61">AREF</text>
<text x="215.9" y="61">3.3V</text>
<text x="240.7" y="80.5" transform="rotate(-90 240.7 80.5)">DTR</text>
<text x="50.2" y="89.6" transform="rotate(-90 50.2 89.6)">RESET</text>
<text x="212.4" y="104.2">RX-I</text>
<text x="233.7" y="104.2">D0</text>
<text x="137.5" y="109.2">AREF</text>
<text x="211.7" y="111.8">TX-O</text>
<text x="233.7" y="111.8">D1</text>
</g>
</svg>
